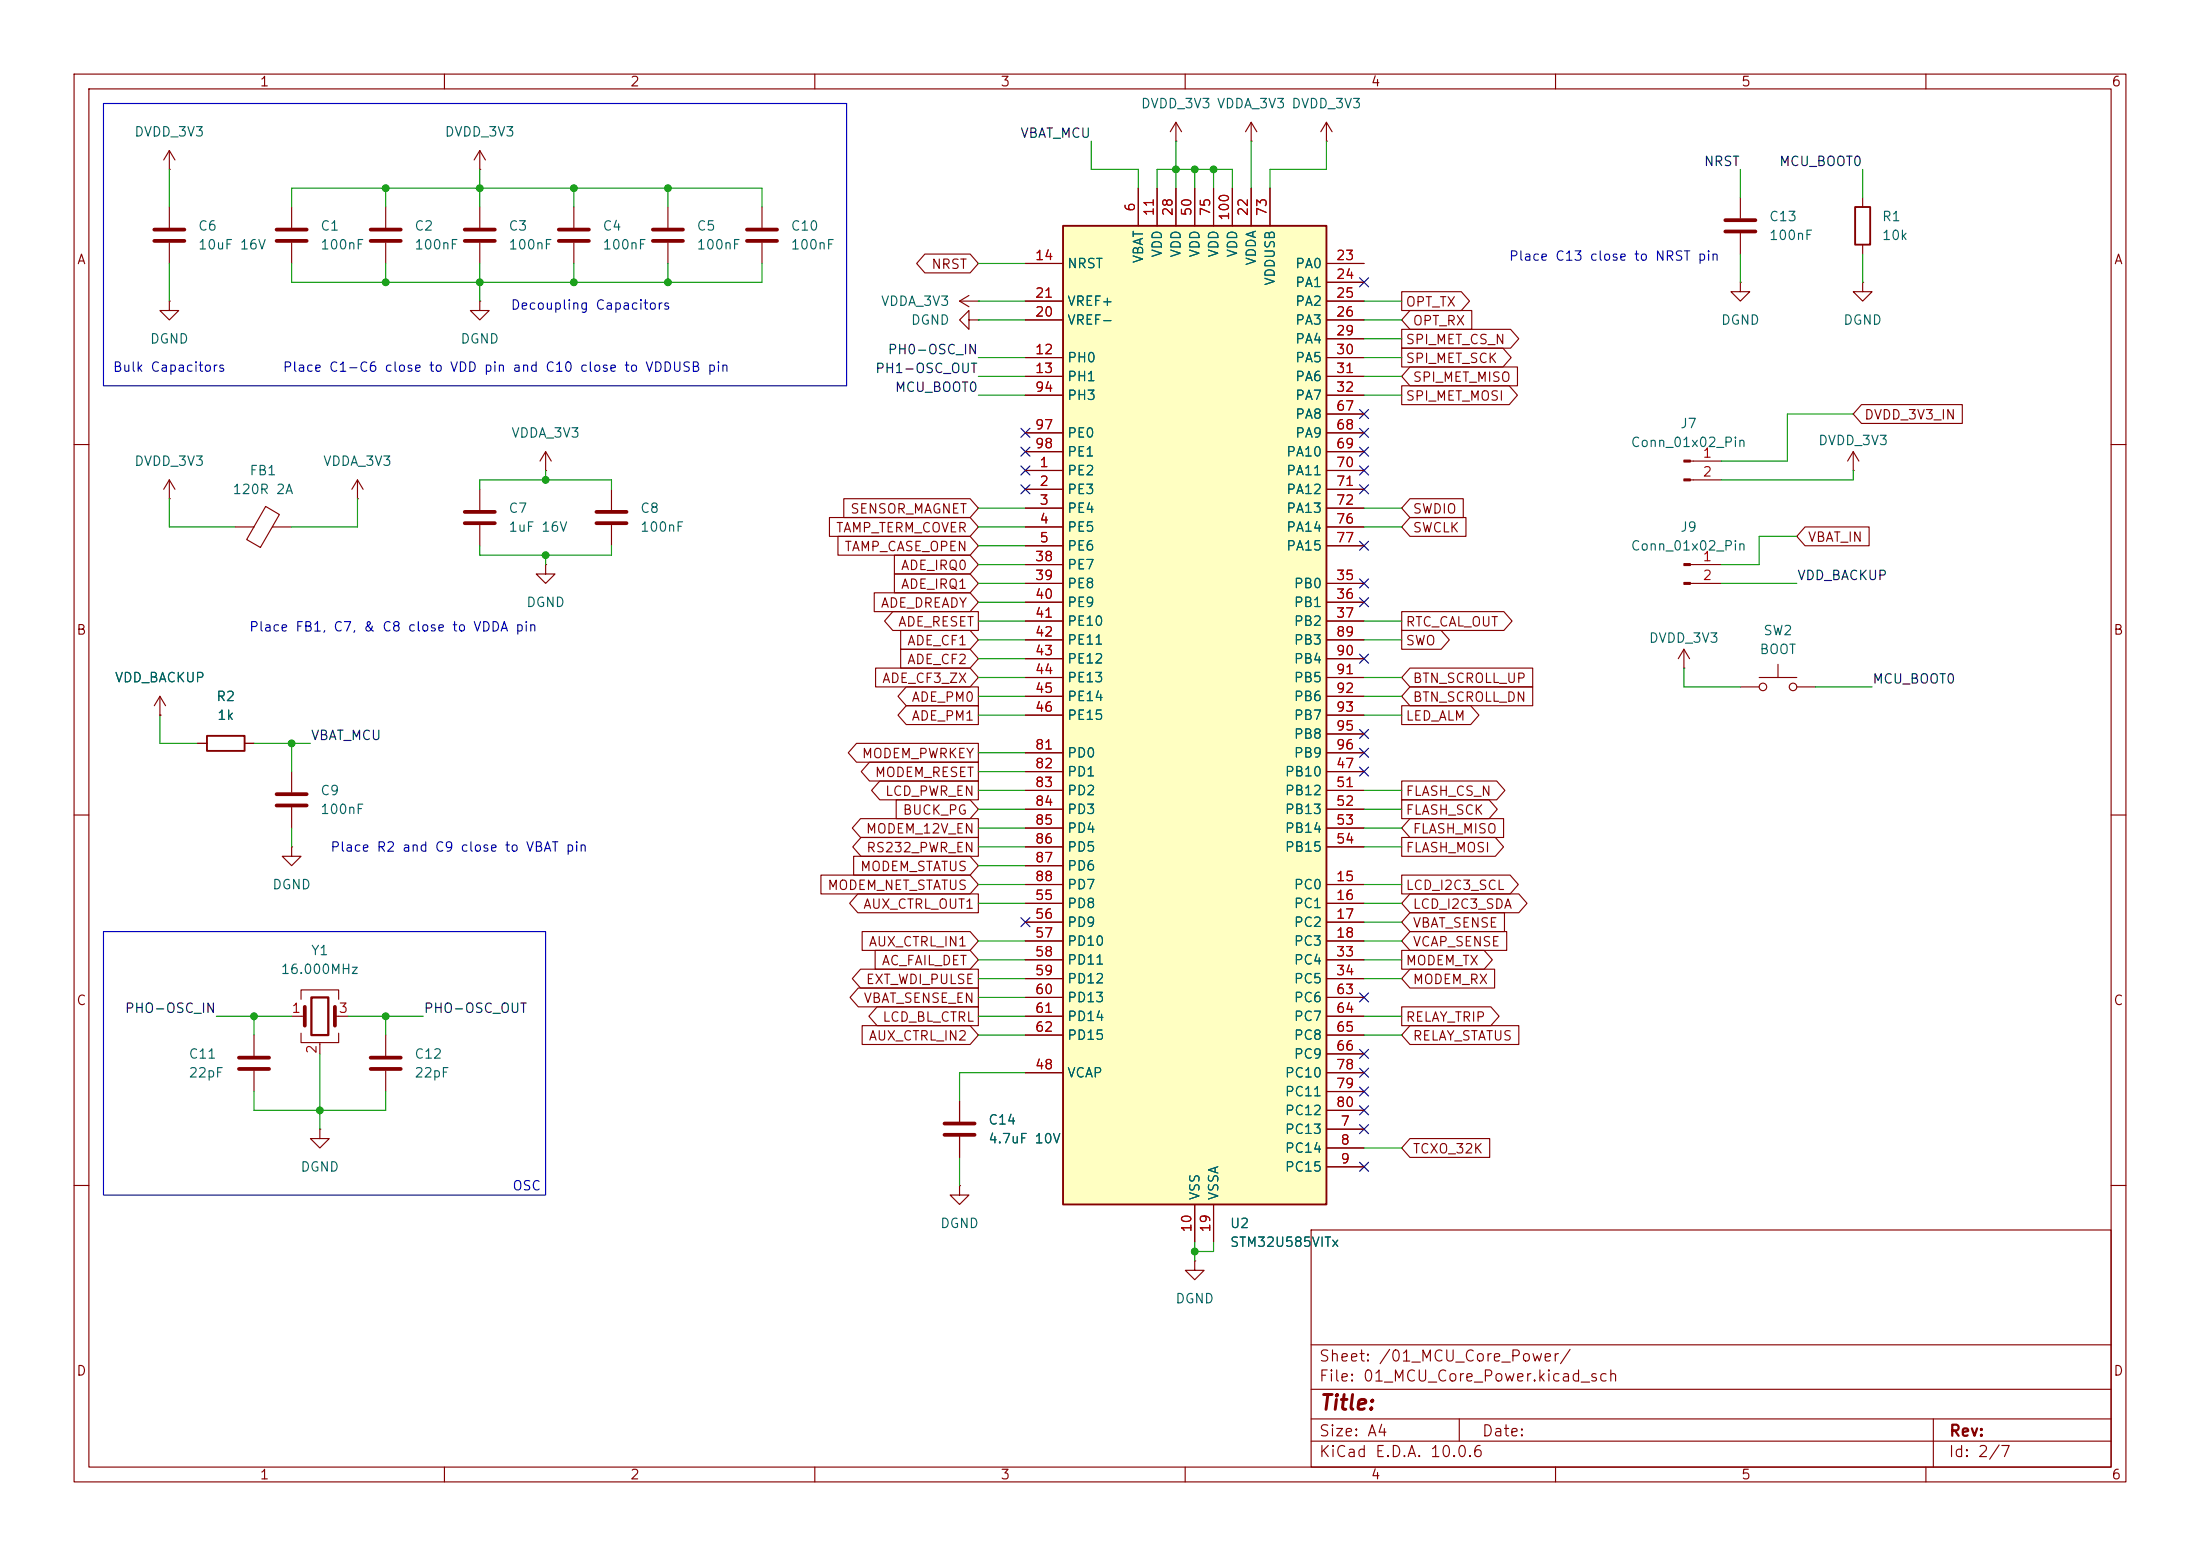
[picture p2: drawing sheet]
<svg xmlns="http://www.w3.org/2000/svg" width="297mm" height="210mm" viewBox="0 0 297 210" stroke-linecap="round" stroke-linejoin="round" font-family="sans-serif">
<g fill="none" stroke="#840000" stroke-width=".15">
<path d="M10 10h277v190h-277zM12 12h273v186h-273zM60 10v2M110 10v2M160 10v2M210 10v2M260 10v2M130.8 43.2v-1.3l-1.3 1.3 1.3 1.3v-1.3h1.3M132.1 43.2h.1M10 60h2M285 60h2M10 110h2"/>
<path d="M26.7 100.3h1.2M33 100.3h1.3M285 110h2M10 160h2M177 166h108v32h-108zM285 160h2M60 198v2M110 198v2M160 198v2M177 194.5h108M177 191.5h108M177 187.5h108"/>
<path d="M177 181.5h108M197 191.5v3M210 198v2M260 198v2M261 191.5v6.5"/>
</g>
<path d="M27.9 99.3h5.1v2h-5.1z" fill="none" stroke="#840000" stroke-width=".25"/>
<path d="M143.5 30.5h35.6v132.1h-35.6z" fill="#ffffc2"/>
<path d="M143.5 30.5h35.6v132.1h-35.6zM250.4 27.9h2.1v5.1h-2.1z" fill="none" stroke="#840000" stroke-width=".25"/>
<g fill="none" stroke="#840000" stroke-width=".15">
<path d="M158.7 19.1h.1M158.7 16.5v2.6M158.7 16.5l-.7 1.3M158.7 16.5l.8 1.3M168.9 19.1h.1M168.9 16.5v2.6M168.9 16.5l-.8 1.3M168.9 16.5l.8 1.3M179.1 19.1h.1M179.1 16.5l-.8 1.3M179.1 16.5l.7 1.3M179.1 16.5v2.6"/>
<path d="M22.9 22.9h.1M22.9 20.3l-.8 1.3M22.9 20.3l.7 1.3M22.9 20.3v2.6M22.9 27.9v2.8M22.9 32.8v2.8M39.4 27.9v2.8M39.4 32.8v2.8M52.1 27.9v2.8M52.1 32.8v2.8M64.8 22.9h.1M64.8 20.3v2.6"/>
<path d="M64.8 27.9v2.8M64.8 32.8v2.8M64.8 20.3l-.8 1.3M64.8 20.3l.7 1.3M77.5 27.9v2.8M77.5 32.8v2.8M90.2 27.9v2.8M90.2 32.8v2.8M102.9 27.9v2.8M102.9 32.8v2.8M124.9 34.3h6.1l1.1 1.3-1.1 1.2h-6.1l-1.2-1.2zM130.8 39.9l-1.3 .7"/>
<path d="M138.4 35.6h5.1M153.7 25.4v5.1M156.2 25.4v5.1M158.7 25.4v5.1M161.3 25.4v5.1M163.8 25.4v5.1M166.4 25.4v5.1M168.9 25.4v5.1M171.4 25.4v5.1M179.1 35.6h5M179.1 38.1h5M189.2 39.4h8.1l1.1 1.2-1.1 1.3h-8.1z"/>
<path d="M234.9 38.1v1.3h1.3l-1.3 1.2-1.2-1.2h1.2M234.9 38.1h.1M234.9 26.7v2.8M234.9 31.5v2.8M251.5 38.1v1.3h1.2l-1.2 1.2-1.3-1.2h1.3M251.5 38.1h.1M251.5 26.7v1.2M251.5 33v1.3M22.9 40.6v1.3h1.2l-1.2 1.3-1.3-1.3h1.3M22.9 40.6h.1M64.8 40.6v1.3h1.2l-1.2 1.3-1.3-1.3h1.3M64.8 40.6h.1"/>
<path d="M129.5 40.6h2.6M129.5 40.6l1.3 .8M132.1 40.6h.1M138.4 48.3h5.1M138.4 50.8h5.1M138.4 43.2h5.1M138.4 40.6h5.1M138.4 53.3h5.1M138.4 58.4h5.1M179.1 48.3h5M179.1 50.8h5M179.1 43.2h5"/>
<path d="M179.1 40.6h5M179.1 45.7h5M179.1 53.3h5M179.1 55.9h5M179.1 58.4h5M189.2 47h13.7l1.1 1.3-1.1 1.2h-13.7zM189.2 52.1h14.5l1.2 1.2-1.2 1.3h-14.5zM189.2 44.4h14.7l1.1 1.3-1.1 1.3h-14.7zM190.3 41.9h8.4v2.6h-8.4l-1.1-1.3zM190.3 49.5h14.6v2.6h-14.6l-1.1-1.3zM251.3 54.6h13.6v2.6h-13.6l-1.1-1.3zM22.9 67.3h.1"/>
<path d="M22.9 64.8v2.5M22.9 64.8l-.8 1.2M22.9 64.8l.7 1.2M31.7 71.1h2.6M35.9 68.4l1.8 1-2.5 4.5-1.9-1.1zM36.8 71.1h2.6M48.3 67.3h.1M48.3 64.8l-.8 1.2M48.3 64.8l.7 1.2M48.3 64.8v2.5M64.8 66v2.8M64.8 70.9v2.8"/>
<path d="M73.7 63.5h.1M73.7 76.2v1.3h1.2l-1.2 1.2-1.3-1.2h1.3M73.7 76.2h.1M73.7 61l-.8 1.2M73.7 61l.7 1.2M73.7 61v2.5M82.5 66v2.8M82.5 70.9v2.8M112 69.8h19l1.1 1.3-1.1 1.3h-19zM113.1 72.4h17.9l1.1 1.3-1.1 1.2h-17.9zM113.9 67.3h17.1l1.1 1.3-1.1 1.3h-17.1zM120.7 77.5h10.3l1.1 1.2-1.1 1.3h-10.3z"/>
<path d="M120.7 74.9h10.3l1.1 1.3-1.1 1.3h-10.3zM138.4 63.5h5.1M138.4 66h5.1M138.4 68.6h5.1M138.4 71.1h5.1M138.4 73.7h5.1M138.4 78.7h5.1M138.4 76.2h5.1M138.4 61h5.1M179.1 63.5h5M179.1 66h5M179.1 68.6h5"/>
<path d="M179.1 71.1h5M179.1 73.7h5M179.1 78.7h5M179.1 61h5M190.3 67.3h7.2v2.6h-7.2l-1.1-1.3zM190.3 69.8h7.6v2.6h-7.6l-1.1-1.3zM228.2 78.7h4.2M228.2 76.2h4.2M228.2 62.2h4.2M228.2 64.8h4.2M243.7 71.1h8.6v2.6h-8.6l-1.1-1.3zM250.2 63.5h.1"/>
<path d="M250.2 61l-.8 1.2M250.2 61l.8 1.2M250.2 61v2.5M21.6 96.5h.1M21.6 94l-.8 1.3M21.6 94l.8 1.3M21.6 94v2.5M118 80h13l1.1 1.3-1.1 1.3h-13zM118.2 90.2h12.8l1.1 1.2-1.1 1.3h-12.8zM120.5 82.5h11.6v2.6h-11.6l-1.1-1.3zM121.6 87.6h9.4l1.1 1.3-1.1 1.3h-9.4zM121.6 85.1h9.4l1.1 1.3-1.1 1.2h-9.4z"/>
<path d="M122.3 92.7h9.8v2.6h-9.8l-1.1-1.3zM122.3 95.2h9.8v2.6h-9.8l-1.1-1.3zM138.4 81.3h5.1M138.4 83.8h5.1M138.4 86.4h5.1M138.4 88.9h5.1M138.4 91.4h5.1M138.4 94h5.1M138.4 96.5h5.1M179.1 81.3h5M179.1 83.8h5M179.1 86.4h5"/>
<path d="M179.1 88.9h5M179.1 91.4h5M179.1 94h5M179.1 96.5h5M179.1 99.1h5M189.2 85.1h5.4l1.1 1.3-1.1 1.2h-5.4zM189.2 95.2h9.3l1.2 1.3-1.2 1.3h-9.3zM189.2 82.5h13.8l1.1 1.3-1.1 1.3h-13.8zM190.3 92.7h16.6v2.6h-16.6l-1.1-1.3zM190.3 90.2h16.6v2.5h-16.6l-1.1-1.3zM227.3 90.2h.1M227.3 87.6l-.7 1.3"/>
<path d="M227.3 87.6l.8 1.3M227.3 87.6v2.6M234.9 92.7h2.6M237.5 91.4h5.1M240 89.7v1.7M242.6 92.7h2.5M26.7 100.3h1.2M33 100.3h1.3M39.4 114.3v1.3h1.2l-1.2 1.2-1.3-1.2h1.3M39.4 114.3h.1M39.4 104.1v2.8M39.4 109v2.8"/>
<path d="M110.8 118.1h20.2l1.1 1.3-1.1 1.3h-20.2zM115.2 115.6h15.8l1.1 1.2-1.1 1.3h-15.8zM115.6 100.3h16.5v2.6h-16.5l-1.1-1.3zM116.2 110.5h15.9v2.5h-15.9l-1.1-1.2zM116.2 113h15.9v2.6h-15.9l-1.1-1.3zM117.4 102.9h14.7v2.5h-14.7l-1.1-1.3zM118.8 105.4h13.3v2.6h-13.3l-1.1-1.3zM121 107.9h10l1.1 1.3-1.1 1.3h-10zM138.4 119.4h5.1M138.4 104.1h5.1M138.4 106.7h5.1M138.4 109.2h5.1"/>
<path d="M138.4 111.8h5.1M138.4 114.3h5.1M138.4 101.6h5.1M138.4 116.8h5.1M179.1 119.4h5M179.1 104.1h5M179.1 106.7h5M179.1 109.2h5M179.1 111.8h5M179.1 114.3h5M179.1 101.6h5M189.2 107.9h11.8l1.1 1.3-1.1 1.3h-11.8z"/>
<path d="M189.2 113h12.7l1.1 1.3-1.1 1.3h-12.7zM189.2 118.1h14.7l1.1 1.3-1.1 1.3h-14.7zM189.2 105.4h12.9l1.1 1.3-1.1 1.3h-12.9zM190.3 110.5h12.7v2.5h-12.7l-1.1-1.2zM34.3 139.7v2.8M39.4 137.2h1.7M40.6 134.9v-1.3h5.1v1.3M40.6 139.4v1.3h5.1v-1.3M45.2 137.2h1.8M52.1 139.7v2.8M115.8 120.6h16.3v2.6h-16.3l-1.1-1.3zM115.9 133.3h16.2v2.6h-16.2l-1.1-1.3z"/>
<path d="M116.2 130.8h15.9v2.6h-15.9l-1.1-1.3zM116.4 138.4h14.6l1.1 1.3-1.1 1.3h-14.6zM116.4 125.7h14.6l1.1 1.3-1.1 1.3h-14.6zM118.1 128.3h12.9l1.1 1.2-1.1 1.3h-12.9zM118.4 135.9h13.7v2.5h-13.7l-1.1-1.2zM138.4 121.9h5.1M138.4 124.5h5.1M138.4 127h5.1M138.4 129.5h5.1M138.4 132.1h5.1M138.4 134.6h5.1M138.4 137.2h5.1"/>
<path d="M138.4 139.7h5.1M179.1 121.9h5M179.1 124.5h5M179.1 127h5M179.1 129.5h5M179.1 132.1h5M179.1 134.6h5M179.1 137.2h5M179.1 139.7h5M189.2 128.3h11.2l1.1 1.2-1.1 1.3h-11.2zM189.2 135.9h12.1l1.1 1.3-1.1 1.2h-12.1zM190.3 130.8h11.5v2.6h-11.5l-1.1-1.3z"/>
<path d="M190.3 138.4h14.7v2.6h-14.7l-1.1-1.3zM190.3 125.7h13.1v2.6h-13.1l-1.1-1.3zM190.3 123.2h12.8v2.5h-12.8l-1.1-1.2zM190.3 120.6h14.7l1.2 1.3-1.2 1.3h-14.7l-1.1-1.3zM34.3 144.5v2.8M43.2 152.4v1.3h1.2l-1.2 1.2-1.3-1.2h1.3M43.2 152.4h.1M43.2 140.7v1.5M52.1 144.5v2.8M129.5 148.6v2.8M129.5 153.4v2.8M138.4 144.8h5.1"/>
<path d="M179.1 152.4h5M179.1 154.9h5M179.1 157.5h5M179.1 144.8h5M179.1 142.2h5M179.1 147.3h5M179.1 149.9h5M190.3 153.7h10.8v2.5h-10.8l-1.1-1.3zM129.5 160v1.3h1.3l-1.3 1.3-1.2-1.3h1.2M129.5 160h.1M161.3 170.2v1.3h1.3l-1.3 1.2-1.3-1.2h1.3M161.3 170.2h.1"/>
<path d="M161.3 162.6v5M163.8 162.6v5"/>
<circle cx="238" cy="92.7" r=".51"/>
<circle cx="242.1" cy="92.7" r=".51"/>
</g>
<g fill="none" stroke="#840000" stroke-width=".51">
<path d="M20.8 31h4.1M20.8 32.5h4.1M37.3 31h4.1M37.3 32.5h4.1M50 31h4.1M50 32.5h4.1M62.7 31h4.1M62.7 32.5h4.1M75.4 31h4.1M75.4 32.5h4.1M88.1 31h4.1M88.1 32.5h4.1"/>
<path d="M100.8 31h4.1M100.8 32.5h4.1M232.9 29.7h4.1M232.9 31.2h4.1M62.7 69.1h4.1M62.7 70.6h4.1M80.5 69.1h4.1M80.5 70.6h4.1M37.3 107.2h4.1M37.3 108.7h4.1M41.1 135.9v2.5M45.2 135.9v2.5"/>
<path d="M32.3 142.7h4M32.3 144.3h4M50 142.7h4.1M50 144.3h4.1M127.5 151.6h4.1M127.5 153.2h4.1"/>
</g>
<path d="M42 134.6h2.3v5.1h-2.3z" fill="none" stroke="#840000" stroke-width=".3"/>
<g fill="#840000" stroke="#840000" stroke-width=".15">
<path d="M227.3 76.1h.9v.2h-.9z"/>
<path d="M227.3 78.6h.9v.3h-.9z"/>
<path d="M227.3 62.1h.9v.3h-.9z"/>
<path d="M227.3 64.6h.9v.3h-.9z"/>
</g>
<g fill="none" stroke="#009600" stroke-width=".15">
<path d="M147.3 19.1v3.8h6.4v2.5M158.7 19.1v6.3M168.9 19.1v6.3M179.1 19.1v3.8h-7.7v2.5M22.9 22.9v5M22.9 35.6v5M39.4 35.6v2.5h63.5v-2.5M39.4 27.9v-2.5h63.5v2.5M52.1 25.4v2.5M52.1 35.6v2.5M64.8 22.9v5M64.8 35.6v5"/>
<path d="M77.5 25.4v2.5M77.5 35.6v2.5M90.2 25.4v2.5M90.2 35.6v2.5M132.1 35.6h6.3M156.2 25.4v-2.5h10.2v2.5M161.3 22.9v2.5M163.8 22.9v2.5M234.9 22.9v3.8M234.9 34.3v3.8M251.5 22.9v3.8M251.5 34.3v3.8"/>
<path d="M132.1 50.8h6.3M132.1 53.3h6.3M132.1 48.3h6.3M132.1 43.2h6.3M132.1 40.6h6.3M184.1 50.8h5.1M184.1 53.3h5.1M184.1 48.3h5.1M184.1 43.2h5.1M184.1 40.6h5.1M184.1 45.7h5.1M250.2 55.9h-8.9v6.3h-8.9"/>
<path d="M22.9 67.3v3.8h8.8M48.3 67.3v3.8h-8.9M64.8 66v-1.2h17.7v1.2M64.8 73.7v1.2h17.7v-1.2M73.7 63.5v1.3M73.7 74.9v1.3M132.1 76.2h6.3M132.1 78.7h6.3M132.1 71.1h6.3M132.1 68.6h6.3M132.1 73.7h6.3M184.1 71.1h5.1"/>
<path d="M184.1 68.6h5.1M232.4 78.7h10.2M242.6 72.4h-5.1v3.8h-5.1M250.2 63.5v1.3h-17.8M21.6 96.5v3.8h5.1M132.1 86.4h6.3M132.1 81.3h6.3M132.1 83.8h6.3M132.1 94h6.3M132.1 91.4h6.3M132.1 88.9h6.3M132.1 96.5h6.3"/>
<path d="M184.1 86.4h5.1M184.1 83.8h5.1M184.1 94h5.1M184.1 91.4h5.1M184.1 96.5h5.1M227.3 90.2v2.5h7.6M245.1 92.7h7.6M34.3 100.3h7.6M39.4 100.3v3.8M39.4 111.8v2.5M132.1 104.1h6.3M132.1 106.7h6.3"/>
<path d="M132.1 101.6h6.3M132.1 109.2h6.3M132.1 111.8h6.3M132.1 114.3h6.3M132.1 119.4h6.3M132.1 116.8h6.3M184.1 106.7h5.1M184.1 109.2h5.1M184.1 111.8h5.1M184.1 114.3h5.1M184.1 119.4h5.1M29.2 137.2h10.2"/>
<path d="M34.3 137.2v2.5M47 137.2h10.1M52.1 137.2v2.5M132.1 137.2h6.3M132.1 129.5h6.3M132.1 127h6.3M132.1 139.7h6.3M132.1 132.1h6.3M132.1 121.9h6.3M132.1 134.6h6.3M184.1 137.2h5.1M184.1 129.5h5.1"/>
<path d="M184.1 127h5.1M184.1 139.7h5.1M184.1 132.1h5.1M184.1 124.5h5.1M184.1 121.9h5.1M34.3 147.3v2.6h17.8v-2.6M43.2 142.2v10.2M129.5 156.2v3.8M138.4 144.8h-8.9v3.8M184.1 154.9h5.1M161.3 167.6v2.6M163.8 167.6v1.3h-2.5"/>
</g>
<g fill="none" stroke="#000084" stroke-width=".15">
<path d="M183.5 37.5l1.3 1.2M184.8 37.5l-1.3 1.2M137.8 57.8l1.2 1.2M139 57.8l-1.2 1.2M183.5 57.8l1.3 1.2M183.5 55.3l1.3 1.2M184.8 57.8l-1.3 1.2M184.8 55.3l-1.3 1.2M137.8 60.4l1.2 1.2M137.8 62.9l1.2 1.2M137.8 65.4l1.2 1.2M139 60.4l-1.2 1.2"/>
<path d="M139 62.9l-1.2 1.2M139 65.4l-1.2 1.2M183.5 65.4l1.3 1.2M183.5 62.9l1.3 1.2M183.5 73.1l1.3 1.2M183.5 78.1l1.3 1.2M183.5 60.4l1.3 1.2M184.8 65.4l-1.3 1.2M184.8 62.9l-1.3 1.2M184.8 73.1l-1.3 1.2M184.8 78.1l-1.3 1.2M184.8 60.4l-1.3 1.2"/>
<path d="M183.5 98.5l1.3 1.2M183.5 80.7l1.3 1.2M183.5 88.3l1.3 1.2M184.8 98.5l-1.3 1.2M184.8 80.7l-1.3 1.2M184.8 88.3l-1.3 1.2M183.5 101l1.3 1.2M183.5 103.5l1.3 1.2M184.8 101l-1.3 1.2M184.8 103.5l-1.3 1.2M137.8 123.9l1.2 1.2M139 123.9l-1.2 1.2"/>
<path d="M183.5 134l1.3 1.2M184.8 134l-1.3 1.2M183.5 146.7l1.3 1.2M183.5 141.6l1.3 1.2M183.5 156.9l1.3 1.2M183.5 144.2l1.3 1.2M183.5 149.3l1.3 1.2M183.5 151.8l1.3 1.2M184.8 146.7l-1.3 1.2M184.8 141.6l-1.3 1.2M184.8 156.9l-1.3 1.2M184.8 144.2l-1.3 1.2"/>
<path d="M184.8 149.3l-1.3 1.2M184.8 151.8l-1.3 1.2"/>
</g>
<path d="M14 14h100.3v38.1h-100.3zM14 125.7h59.7v35.6h-59.7z" fill="none" stroke="#0000c2" stroke-width=".15"/>
<g fill="#009600" stroke="#009600" stroke-width=".14">
<circle cx="52.1" cy="137.2" r=".46"/>
<circle cx="43.2" cy="149.9" r=".46"/>
<circle cx="34.3" cy="137.2" r=".46"/>
<circle cx="64.8" cy="25.4" r=".46"/>
<circle cx="52.1" cy="25.4" r=".46"/>
<circle cx="77.5" cy="38.1" r=".46"/>
<circle cx="64.8" cy="38.1" r=".46"/>
<circle cx="52.1" cy="38.1" r=".46"/>
<circle cx="90.2" cy="25.4" r=".46"/>
<circle cx="77.5" cy="25.4" r=".46"/>
<circle cx="73.7" cy="74.9" r=".46"/>
<circle cx="39.4" cy="100.3" r=".46"/>
<circle cx="73.7" cy="64.8" r=".46"/>
<circle cx="161.3" cy="168.9" r=".46"/>
<circle cx="90.2" cy="38.1" r=".46"/>
<circle cx="158.7" cy="22.9" r=".46"/>
<circle cx="161.3" cy="22.9" r=".46"/>
<circle cx="163.8" cy="22.9" r=".46"/>
</g>
<text font-size="2" fill="#840000" x="178" y="190.8">Title:</text>
<g font-size="1.5" fill="#840000">
<text x="178" y="184.1">Sheet: /01_MCU_Core_Power/</text>
<text x="178" y="186.8">File: 01_MCU_Core_Power.kicad_sch</text>
<text x="178" y="197">KiCad E.D.A. 10.0.6</text>
<text x="178" y="194.2">Size: A4</text>
<text x="200" y="194.2">Date:</text>
<text x="263" y="197">Id: 2/7</text>
<text x="263" y="194.2">Rev:</text>
</g>
<g font-size="1.3" fill="#840000">
<text x="35" y="12">1</text>
<text x="85" y="12">2</text>
<text x="135" y="12">3</text>
<text x="185" y="12">4</text>
<text x="235" y="12">5</text>
<text x="285" y="12">6</text>
<text x="10.3" y="36">A</text>
<text x="285.3" y="36">A</text>
<text x="125.6" y="36.6">NRST</text>
<text x="189.7" y="41.7">OPT_TX</text>
<text x="189.7" y="46.8">SPI_MET_CS_N</text>
<text x="190.6" y="44.2">OPT_RX</text>
<text x="189.7" y="49.3">SPI_MET_SCK</text>
<text x="190.6" y="51.9">SPI_MET_MISO</text>
<text x="189.7" y="54.4">SPI_MET_MOSI</text>
<text x="251.6" y="56.9">DVDD_3V3_IN</text>
<text x="114.7" y="69.6">SENSOR_MAGNET</text>
<text x="190.6" y="69.6">SWDIO</text>
<text x="112.8" y="72.2">TAMP_TERM_COVER</text>
<text x="113.9" y="74.7">TAMP_CASE_OPEN</text>
<text x="121.5" y="77.3">ADE_IRQ0</text>
<text x="190.6" y="72.2">SWCLK</text>
<text x="244" y="73.4">VBAT_IN</text>
<text x="118.8" y="82.3">ADE_DREADY</text>
<text x="121.5" y="79.8">ADE_IRQ1</text>
<text x="10.2" y="86">B</text>
<text x="121.2" y="84.9">ADE_RESET</text>
<text x="122.4" y="90">ADE_CF2</text>
<text x="122.4" y="87.4">ADE_CF1</text>
<text x="189.7" y="87.4">SWO</text>
<text x="189.7" y="84.9">RTC_CAL_OUT</text>
<text x="285.2" y="86">B</text>
<text x="119" y="92.5">ADE_CF3_ZX</text>
<text x="123" y="95">ADE_PM0</text>
<text x="190.6" y="95">BTN_SCROLL_DN</text>
<text x="190.6" y="92.5">BTN_SCROLL_UP</text>
<text x="123" y="97.6">ADE_PM1</text>
<text x="189.7" y="97.6">LED_ALM</text>
<text x="116.3" y="102.7">MODEM_PWRKEY</text>
<text x="118" y="105.2">MODEM_RESET</text>
<text x="119.4" y="107.7">LCD_PWR_EN</text>
<text x="189.7" y="107.7">FLASH_CS_N</text>
<text x="116.8" y="112.8">MODEM_12V_EN</text>
<text x="121.8" y="110.3">BUCK_PG</text>
<text x="189.7" y="110.3">FLASH_SCK</text>
<text x="190.6" y="112.8">FLASH_MISO</text>
<text x="116" y="117.9">MODEM_STATUS</text>
<text x="116.9" y="115.4">RS232_PWR_EN</text>
<text x="189.7" y="115.4">FLASH_MOSI</text>
<text x="111.6" y="120.4">MODEM_NET_STATUS</text>
<text x="116.4" y="123">AUX_CTRL_OUT1</text>
<text x="189.7" y="120.4">LCD_I2C3_SCL</text>
<text x="190.6" y="125.5">VBAT_SENSE</text>
<text x="190.6" y="123">LCD_I2C3_SDA</text>
<text x="117.2" y="128.1">AUX_CTRL_IN1</text>
<text x="118.9" y="130.6">AC_FAIL_DET</text>
<text x="189.7" y="130.6">MODEM_TX</text>
<text x="190.6" y="128.1">VCAP_SENSE</text>
<text x="10.2" y="136">C</text>
<text x="116.5" y="135.7">VBAT_SENSE_EN</text>
<text x="116.8" y="133.1">EXT_WDI_PULSE</text>
<text x="190.6" y="133.1">MODEM_RX</text>
<text x="285.2" y="136">C</text>
<text x="117.2" y="140.8">AUX_CTRL_IN2</text>
<text x="119" y="138.2">LCD_BL_CTRL</text>
<text x="189.7" y="138.2">RELAY_TRIP</text>
<text x="190.6" y="140.8">RELAY_STATUS</text>
<text x="190.6" y="156">TCXO_32K</text>
<text x="10.2" y="186">D</text>
<text x="285.2" y="186">D</text>
<text x="35" y="200">1</text>
<text x="85" y="200">2</text>
<text x="135" y="200">3</text>
<text x="185" y="200">4</text>
<text x="235" y="200">5</text>
<text x="285" y="200">6</text>
</g>
<g font-size="1.3" fill="#006464">
<text x="153.9" y="14.9">DVDD_3V3 VDDA_3V3 DVDD_3V3</text>
<text x="18" y="18.7">DVDD_3V3</text>
<text x="60" y="18.7">DVDD_3V3</text>
<text x="26.7" y="31.4">C6</text>
<text x="26.7" y="34">10uF 16V</text>
<text x="43.2" y="31.4">C1</text>
<text x="43.2" y="34">100nF</text>
<text x="55.9" y="31.4">C2</text>
<text x="55.9" y="34">100nF</text>
<text x="68.6" y="31.4">C3</text>
<text x="68.6" y="34">100nF</text>
<text x="81.3" y="31.4">C4</text>
<text x="81.3" y="34">100nF</text>
<text x="94" y="31.4">C5</text>
<text x="94" y="34">100nF</text>
<text x="106.7" y="31.4">C10</text>
<text x="106.7" y="34">100nF</text>
<text x="154.6" y="35.6" transform="rotate(-90 154.6 35.6)">VBAT</text>
<text x="157.2" y="34.8" transform="rotate(-90 157.2 34.8)">VDD</text>
<text x="159.7" y="34.8" transform="rotate(-90 159.7 34.8)">VDD</text>
<text x="162.3" y="34.8" transform="rotate(-90 162.3 34.8)">VDD</text>
<text x="164.8" y="34.8" transform="rotate(-90 164.8 34.8)">VDD</text>
<text x="167.3" y="34.8" transform="rotate(-90 167.3 34.8)">VDD</text>
<text x="169.9" y="35.9" transform="rotate(-90 169.9 35.9)">VDDA</text>
<text x="238.7" y="30.2">C13</text>
<text x="238.7" y="32.7">100nF</text>
<text x="254" y="30.2">R1</text>
<text x="254" y="32.7">10k</text>
<text x="118.8" y="41.6">VDDA_3V3</text>
<text x="144" y="36.5">NRST</text>
<text x="144" y="41.6">VREF+</text>
<text x="172.4" y="38.7" transform="rotate(-90 172.4 38.7)">VDDUSB</text>
<text x="174.8" y="36.5">PA0</text>
<text x="174.8" y="39.1">PA1</text>
<text x="174.8" y="41.6">PA2</text>
<text x="20.2" y="46.7">DGND</text>
<text x="62.1" y="46.7">DGND</text>
<text x="122.9" y="44.1">DGND</text>
<text x="144" y="44.1">VREF-</text>
<text x="174.8" y="44.1">PA3</text>
<text x="174.8" y="46.7">PA4</text>
<text x="232.3" y="44.1">DGND</text>
<text x="248.8" y="44.1">DGND</text>
<text x="144" y="49.2">PH0</text>
<text x="144" y="51.8">PH1</text>
<text x="174.8" y="49.2">PA5</text>
<text x="174.8" y="51.8">PA6</text>
<text x="68.9" y="59.4">VDDA_3V3</text>
<text x="144" y="54.3">PH3</text>
<text x="144" y="59.4">PE0</text>
<text x="174.8" y="54.3">PA7</text>
<text x="174.8" y="56.8">PA8</text>
<text x="174.8" y="59.4">PA9</text>
<text x="226.7" y="58.1">J7</text>
<text x="18" y="63.2">DVDD_3V3</text>
<text x="33.6" y="64.5">FB1</text>
<text x="43.5" y="63.2">VDDA_3V3</text>
<text x="144" y="64.5">PE2</text>
<text x="144" y="61.9">PE1</text>
<text x="173.6" y="61.9">PA10</text>
<text x="173.6" y="64.5">PA11</text>
<text x="220.1" y="60.7">Conn_01x02_Pin</text>
<text x="245.4" y="60.4">DVDD_3V3</text>
<text x="31.3" y="67">120R 2A</text>
<text x="68.6" y="69.5">C7</text>
<text x="86.3" y="69.5">C8</text>
<text x="144" y="67">PE3</text>
<text x="144" y="69.5">PE4</text>
<text x="173.6" y="67">PA12</text>
<text x="173.6" y="69.5">PA13</text>
<text x="68.6" y="72.1">1uF 16V</text>
<text x="86.3" y="72.1">100nF</text>
<text x="144" y="72.1">PE5</text>
<text x="144" y="74.6">PE6</text>
<text x="144" y="77.2">PE7</text>
<text x="173.6" y="72.1">PA14</text>
<text x="173.6" y="74.6">PA15</text>
<text x="220.1" y="74.6">Conn_01x02_Pin</text>
<text x="226.7" y="72.1">J9</text>
<text x="71" y="82.2">DGND</text>
<text x="144" y="79.7">PE8</text>
<text x="144" y="82.2">PE9</text>
<text x="174.6" y="79.7">PB0</text>
<text x="174.6" y="82.2">PB1</text>
<text x="144" y="84.8">PE10</text>
<text x="144" y="87.3">PE11</text>
<text x="144" y="89.9">PE12</text>
<text x="174.6" y="84.8">PB2</text>
<text x="174.6" y="87.3">PB3</text>
<text x="174.6" y="89.9">PB4</text>
<text x="222.5" y="87.1">DVDD_3V3</text>
<text x="237.5" y="88.6">BOOT</text>
<text x="238" y="86.1">SW2</text>
<text x="15.4" y="92.4">VDD_BACKUP</text>
<text x="29.1" y="94.9">R2</text>
<text x="144" y="92.4">PE13</text>
<text x="144" y="94.9">PE14</text>
<text x="174.6" y="92.4">PB5</text>
<text x="174.6" y="94.9">PB6</text>
<text x="29.2" y="97.5">1k</text>
<text x="144" y="97.5">PE15</text>
<text x="174.6" y="97.5">PB7</text>
<text x="174.6" y="100">PB8</text>
<text x="43.2" y="107.6">C9</text>
<text x="144" y="102.6">PD0</text>
<text x="144" y="105.1">PD1</text>
<text x="144" y="107.6">PD2</text>
<text x="173.4" y="105.1">PB10</text>
<text x="173.4" y="107.6">PB12</text>
<text x="174.6" y="102.6">PB9</text>
<text x="43.2" y="110.2">100nF</text>
<text x="144" y="110.2">PD3</text>
<text x="144" y="112.7">PD4</text>
<text x="173.4" y="110.2">PB13</text>
<text x="173.4" y="112.7">PB14</text>
<text x="144" y="115.3">PD5</text>
<text x="144" y="117.8">PD6</text>
<text x="173.4" y="115.3">PB15</text>
<text x="36.7" y="120.3">DGND</text>
<text x="144" y="122.9">PD8</text>
<text x="144" y="125.4">PD9</text>
<text x="144" y="120.3">PD7</text>
<text x="174.6" y="120.3">PC0</text>
<text x="174.6" y="122.9">PC1</text>
<text x="174.6" y="125.4">PC2</text>
<text x="37.8" y="131.8">16.000MHz</text>
<text x="41.9" y="129.2">Y1</text>
<text x="144" y="128">PD10</text>
<text x="144" y="130.5">PD11</text>
<text x="174.6" y="128">PC3</text>
<text x="174.6" y="130.5">PC4</text>
<text x="144" y="133">PD12</text>
<text x="144" y="135.6">PD13</text>
<text x="174.6" y="133">PC5</text>
<text x="174.6" y="135.6">PC6</text>
<text x="25.4" y="143.2">C11</text>
<text x="55.9" y="143.2">C12</text>
<text x="144" y="138.1">PD14</text>
<text x="144" y="140.7">PD15</text>
<text x="174.6" y="138.1">PC7</text>
<text x="174.6" y="140.7">PC8</text>
<text x="174.6" y="143.2">PC9</text>
<text x="25.4" y="145.7">22pF</text>
<text x="55.9" y="145.7">22pF</text>
<text x="144" y="145.7">VCAP</text>
<text x="173.4" y="145.7">PC10</text>
<text x="173.4" y="148.3">PC11</text>
<text x="133.3" y="152.1">C14</text>
<text x="133.3" y="154.6">4.7uF 10V</text>
<text x="173.4" y="153.4">PC13</text>
<text x="173.4" y="155.9">PC14</text>
<text x="173.4" y="150.8">PC12</text>
<text x="40.5" y="158.4">DGND</text>
<text x="173.4" y="158.4">PC15</text>
<text x="126.8" y="166.1">DGND</text>
<text x="162.3" y="162.1" transform="rotate(-90 162.3 162.1)">VSS</text>
<text x="164.8" y="162.1" transform="rotate(-90 164.8 162.1)">VSSA</text>
<text x="166" y="166.1">U2</text>
<text x="166" y="168.6">STM32U585VITx</text>
<text x="158.6" y="176.2">DGND</text>
</g>
<g font-size="1.3" fill="#0f0f0f">
<text x="137.7" y="18.9">VBAT_MCU</text>
<text x="229.9" y="22.7">NRST</text>
<text x="240.1" y="22.7">MCU_BOOT0</text>
<text x="118.1" y="50.7">PH1-OSC_OUT</text>
<text x="119.8" y="48.1">PH0-OSC_IN</text>
<text x="120.7" y="53.2">MCU_BOOT0</text>
<text x="242.5" y="78.6">VDD_BACKUP</text>
<text x="252.7" y="92.6">MCU_BOOT0</text>
<text x="41.9" y="100.2">VBAT_MCU</text>
<text x="16.8" y="137">PHO-OSC_IN</text>
<text x="57.1" y="137">PHO-OSC_OUT</text>
</g>
<g font-size="1.3" fill="#a90000">
<text x="153.5" y="28.7" transform="rotate(-90 153.5 28.7)">6</text>
<text x="156.1" y="29.3" transform="rotate(-90 156.1 29.3)">11</text>
<text x="158.6" y="29.3" transform="rotate(-90 158.6 29.3)">28</text>
<text x="161.2" y="29.3" transform="rotate(-90 161.2 29.3)">50</text>
<text x="163.7" y="29.3" transform="rotate(-90 163.7 29.3)">75</text>
<text x="166.2" y="29.9" transform="rotate(-90 166.2 29.9)">100</text>
<text x="168.8" y="29.3" transform="rotate(-90 168.8 29.3)">22</text>
<text x="171.3" y="29.3" transform="rotate(-90 171.3 29.3)">73</text>
<text x="139.6" y="35.4">14</text>
<text x="180.3" y="35.4">23</text>
<text x="139.6" y="40.5">21</text>
<text x="180.3" y="38">24</text>
<text x="180.3" y="40.5">25</text>
<text x="139.6" y="43">20</text>
<text x="180.3" y="43">26</text>
<text x="180.3" y="45.6">29</text>
<text x="139.6" y="48.1">12</text>
<text x="139.6" y="50.7">13</text>
<text x="139.6" y="53.2">94</text>
<text x="180.3" y="48.1">30</text>
<text x="180.3" y="50.7">31</text>
<text x="180.3" y="53.2">32</text>
<text x="139.6" y="58.3">97</text>
<text x="180.3" y="55.7">67</text>
<text x="180.3" y="58.3">68</text>
<text x="139.6" y="60.8">98</text>
<text x="140.2" y="63.4">1</text>
<text x="140.2" y="65.9">2</text>
<text x="180.3" y="60.8">69</text>
<text x="180.3" y="63.4">70</text>
<text x="180.3" y="65.9">71</text>
<text x="229.8" y="62.1">1</text>
<text x="229.8" y="64.6">2</text>
<text x="140.2" y="68.4">3</text>
<text x="140.2" y="71">4</text>
<text x="180.3" y="68.4">72</text>
<text x="180.3" y="71">76</text>
<text x="139.6" y="76.1">38</text>
<text x="140.2" y="73.5">5</text>
<text x="180.3" y="73.5">77</text>
<text x="229.8" y="76.1">1</text>
<text x="139.6" y="78.6">39</text>
<text x="139.6" y="81.1">40</text>
<text x="139.6" y="83.7">41</text>
<text x="180.3" y="78.6">35</text>
<text x="180.3" y="81.1">36</text>
<text x="180.3" y="83.7">37</text>
<text x="229.8" y="78.6">2</text>
<text x="139.6" y="86.2">42</text>
<text x="139.6" y="88.8">43</text>
<text x="180.3" y="86.2">89</text>
<text x="180.3" y="88.8">90</text>
<text x="139.6" y="91.3">44</text>
<text x="139.6" y="93.8">45</text>
<text x="180.3" y="91.3">91</text>
<text x="180.3" y="93.8">92</text>
<text x="139.6" y="96.4">46</text>
<text x="139.6" y="101.5">81</text>
<text x="180.3" y="96.4">93</text>
<text x="180.3" y="98.9">95</text>
<text x="180.3" y="101.5">96</text>
<text x="139.6" y="104">82</text>
<text x="139.6" y="106.5">83</text>
<text x="180.3" y="104">47</text>
<text x="180.3" y="106.5">51</text>
<text x="139.6" y="109.1">84</text>
<text x="139.6" y="111.6">85</text>
<text x="180.3" y="109.1">52</text>
<text x="180.3" y="111.6">53</text>
<text x="139.6" y="114.2">86</text>
<text x="139.6" y="116.7">87</text>
<text x="139.6" y="119.2">88</text>
<text x="180.3" y="119.2">15</text>
<text x="180.3" y="114.2">54</text>
<text x="139.6" y="121.8">55</text>
<text x="139.6" y="124.3">56</text>
<text x="180.3" y="121.8">16</text>
<text x="180.3" y="124.3">17</text>
<text x="139.6" y="126.9">57</text>
<text x="139.6" y="129.4">58</text>
<text x="139.6" y="131.9">59</text>
<text x="180.3" y="126.9">18</text>
<text x="180.3" y="129.4">33</text>
<text x="180.3" y="131.9">34</text>
<text x="39.3" y="137">1</text>
<text x="45.6" y="137">3</text>
<text x="139.6" y="134.5">60</text>
<text x="139.6" y="137">61</text>
<text x="180.3" y="134.5">63</text>
<text x="180.3" y="137">64</text>
<text x="43" y="142.3" transform="rotate(-90 43 142.3)">2</text>
<text x="139.6" y="139.6">62</text>
<text x="180.3" y="139.6">65</text>
<text x="180.3" y="142.1">66</text>
<text x="139.6" y="144.6">48</text>
<text x="180.3" y="144.6">78</text>
<text x="180.3" y="147.2">79</text>
<text x="180.3" y="149.7">80</text>
<text x="180.9" y="152.3">7</text>
<text x="180.9" y="154.8">8</text>
<text x="180.9" y="157.3">9</text>
<text x="161.2" y="166.4" transform="rotate(-90 161.2 166.4)">10</text>
<text x="163.7" y="166.4" transform="rotate(-90 163.7 166.4)">19</text>
</g>
<g font-size="1.3" fill="#0000c2">
<text x="203.6" y="35.5">Place C13 close to NRST pin</text>
<text x="68.9" y="42.1">Decoupling Capacitors</text>
<text x="15.1" y="50.5">Bulk Capacitors</text>
<text x="38.1" y="50.5">Place C1-C6 close to VDD pin and C10 close to VDDUSB pin</text>
<text x="33.5" y="85.5">Place FB1, C7, &amp; C8 close to VDDA pin</text>
<text x="44.5" y="115.3">Place R2 and C9 close to VBAT pin</text>
<text x="69.1" y="161">OSC</text>
</g>
</svg>
